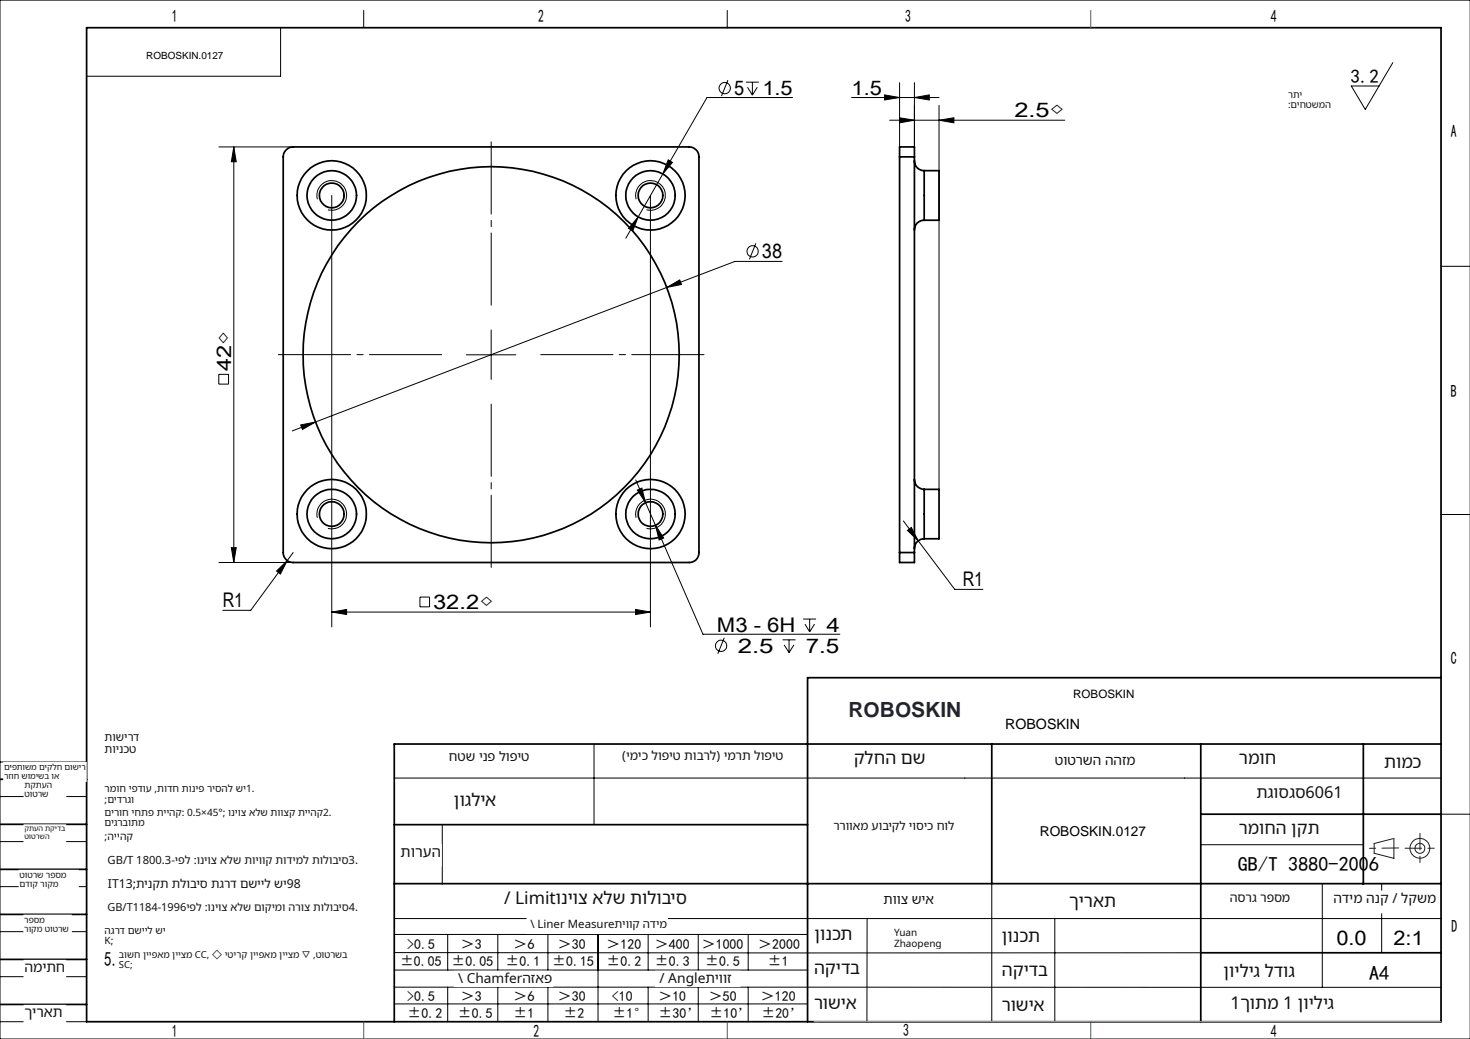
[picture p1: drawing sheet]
<svg xmlns="http://www.w3.org/2000/svg" width="297mm" height="210mm" viewBox="0 0 297 210" stroke-linecap="round" stroke-linejoin="round" font-family="sans-serif">
<g fill="none" stroke="#000" stroke-width=".2">
<path d="M0 0h297v210h-297zM56.7 5.6v9.8h-39.2M73.5 2.1v3.5M146.9 2.1v3.5M147.1 16.2l-1.3 3.2M150.7 16.6h2.6M151 17.6l1 1.6M152 16.6v2.6M153 17.6l-1 1.6M160.1 19.7h-17.3l-8.9 15.5M172 19.7h17.7M178.7 19.2l3.1 .5-3.1 .5z"/>
<path d="M181.8 16.7v13M184.7 19.7l3-.5v1zM184.7 16.7v13M281.4 12.7l-5.6 9.4-2.8-4.7h5.6M44.2 29.7h15M47.2 29.7l.5 3h-1zM47.2 29.7v84M67 39.5v87.2M131.4 39.5v87.2M133.9 35.2l-5 8.6M135 32.3l.9 .5-2 2.4zM179.7 24.3h35.4"/>
<path d="M181.8 23.8l2.9 .5-2.9 .5zM189.7 24.3l3-.5v1zM189.7 21.3v77.6M64.1 40.3a2.99 2.99 0 0 1 2.7-3.8 2.99 2.99 0 0 1 3.2 3.3 2.99 2.99 0 0 1-3.7 2.6M128.5 40.3a3 3 0 0 1 2.7-3.8 3 3 0 0 1 3.2 3.3 3 3 0 0 1-3.8 2.6M128.9 43.8l-1.1 2.9-.8-.5zM128.9 43.8l-2.5 4.3M134.7 58.1l2.6-1.5 .4 .9zM152.7 49.2l-1.3 3.2M158 52.8h-9.5l-89.4 34.3M291.1 53.8h5.9M44.2 75.7h2v1.9h-2z"/>
<path d="M94.2 71.7h10M99.2 66.7v10M60.7 85.9l3-.6-2.6 1.5zM128.4 97l2 4.6M128.8 99.1l.9-.4 .7 2.9zM44.2 113.7h15M46.7 110.7h1l-.5 3zM55.9 115.4l2.1-2.1-1.3 2.7zM58 113.3l-7.3 10.1h-5.7M59.2 111.7l-1.2 1.6M64.1 104.7a3 3 0 0 1 2.7-3.8 3 3 0 0 1 3.2 3.3 3 3 0 0 1-3.7 2.6M128.5 104.7a3 3 0 0 1 2.7-3.8 3 3 0 0 1 3.2 3.3 3 3 0 0 1-3.8 2.6"/>
<path d="M130.4 101.6l2 4.6M132.4 106.2l1.7 2.6-.9 .3zM132.4 106.2l9.6 22h27.7M182.5 105.3l3 4M183.3 107.2l.8-.6 1.4 2.7zM185.5 109.3l7.4 9.8h5.7M291.1 104h5.9M67 123.7l3-.5v1zM67 123.7h64.4M84.8 120.7h2v2h-2zM128.4 123.2l3 .5-3 .5zM146.3 128.9l-1.3 3.2"/>
<path d="M158.1 129.3h2.6M158.4 130.3l1 1.6M159.4 129.3v2.6M160.4 130.3l-1 1.6M162.3 125.1h2.6M162.6 126.1l1 1.6M163.6 125.1v2.6M164.6 126.1l-1 1.6M0 154h17.5M79.7 157.3h211.4M120 150.4v16.3M0 179.2h17.5"/>
<path d="M0 161h17.5M0 170.1h17.5M89.4 166.9v11.8M200.4 178.6v27.9M242.6 170.7h32.8M267.2 178.6v21M279.2 178.6v14M291.1 164.6h6M0 188.3h17.5M0 197.4h17.5M79.7 185.7h211.4M79.7 199.5l211.4 .1"/>
<path d="M79.7 192.5l162.9 .1M79.7 188.9h83.5M79.7 196.1h83.5M90.5 188.9v7.2M90.5 199.5v7M100.6 188.9v7.2M100.6 199.5v7M110.7 188.9v7.2M110.7 199.5v7M120.8 188.9v17.6M131 188.9v7.2M131 199.5v7"/>
<path d="M141.1 188.9v7.2M141.1 199.5v7M151.2 188.9v7.2M151.2 199.5v7M175.2 185.7v20.9M213.1 185.7v20.8M0 206.5h17.5M79.7 202.9h83.5M163.2 206.5h127.9"/>
<circle cx="146.4" cy="17.8" r="1.15"/>
<circle cx="152.1" cy="50.8" r="1.14"/>
<circle cx="145.7" cy="130.5" r="1.13"/>
</g>
<g fill="none" stroke="#191924" stroke-width=".2">
<path d="M277.6 170.5l4-1v4l-4-1z"/>
<circle cx="286.9" cy="171.5" r="1.01"/>
<circle cx="286.9" cy="171.5" r="2"/>
</g>
<g fill="none" stroke="#000" stroke-width=".35">
<path d="M17.5 5.6h273.6v200.9h-273.6zM57.8 30.3a1.78 1.78 0 0 1 1.4-.6h80a1.99 1.99 0 0 1 2 2v80a1.93 1.93 0 0 1-2 2h-80a1.99 1.99 0 0 1-2-2v-80a1.78 1.78 0 0 1 .6-1.4zM181.8 31.7v-2h2.9v2M181.8 31.7h2.9M181.8 31.7v80M184.7 32.5a1.93 1.93 0 0 0 2 2M184.7 31.7v80M186.7 34.5h3v10h-3M186.7 34.5v10M186.7 44.5a1.93 1.93 0 0 0-2 2M184.7 96.9a1.99 1.99 0 0 0 2 2M186.7 98.9h3v10h-3"/>
<path d="M186.7 98.9v10M181.8 111.7v2h2.9v-2M181.8 111.7h2.9M186.7 108.9a1.99 1.99 0 0 0-2 2M291.1 137h-127.9v69.5M0 157.5h17.5M200.4 150.4v28.2M242.6 150.4v56.1M275.4 150.4v28.3M291.1 150.4h-211.4v56.1M0 175.7h17.5M0 166.6h17.5"/>
<path d="M79.7 166.7h83.5M79.7 178.6h211.4M242.6 164.6h48.5M0 184.8h17.5M0 193.9h17.5M242.6 192.6h48.5M0 203h17.5"/>
<circle cx="67" cy="39.5" r="2.5"/>
<circle cx="67" cy="39.5" r="5"/>
<circle cx="67" cy="39.5" r="7"/>
<circle cx="131.4" cy="39.5" r="5"/>
<circle cx="131.4" cy="39.5" r="2.49"/>
<circle cx="131.4" cy="39.5" r="7"/>
<circle cx="99.2" cy="71.7" r="38"/>
<circle cx="67" cy="103.9" r="7"/>
<circle cx="67" cy="103.9" r="2.5"/>
<circle cx="67" cy="103.9" r="5"/>
<circle cx="131.4" cy="103.9" r="5"/>
<circle cx="131.4" cy="103.9" r="2.49"/>
<circle cx="131.4" cy="103.9" r="7"/>
</g>
<path d="M282.6 171.4l-5.9 .1M283.9 171.4h6M286.9 168.4v6" fill="none" stroke="#191924" stroke-width=".2" stroke-dasharray="6.3 1.3 1.3 1.3" stroke-dashoffset="3"/>
<path d="M164.5 206.5h126.6" fill="none" stroke="#c0c0c0" stroke-width=".2"/>
<path d="M220.4 2.1v3.5M73.5 206.5v3.5M146.9 206.5v3.5M220.4 206.5v3.5" fill="none" stroke="#00f" stroke-width=".2"/>
<path d="M281.6 169.5h.1" fill="none" stroke="#0ff" stroke-width=".2"/>
<path d="M89.2 71.7h-33M99.2 61.7v-33M109.2 71.7h33M99.2 81.7v33" fill="none" stroke="#000" stroke-width=".2" stroke-dasharray="30.5 1.3 1.3 1.3" stroke-dashoffset="15.9"/>
<g fill="#000">
<path d="M47.2 29.7l.5 3h-1zM46.7 110.7h1l-.5 3z"/>
<path d="M128.8 99.1l1.6 2.5-.7-2.9zM132.4 106.2l.8 2.9 .9-.3zM128.9 43.8l-1.9 2.4 .8 .5zM135 32.3l-1.1 2.9 2-2.4zM67 123.7l3-.5v1zM128.4 123.2l3 .5-3 .5zM55.9 115.4l.8 .6 1.3-2.7zM60.7 85.9l.4 .9 2.6-1.5zM134.7 58.1l3-.6-.4-.9zM178.7 19.2l3.1 .5-3.1 .5zM184.7 19.7l3-.5v1zM181.8 23.8l2.9 .5-2.9 .5zM189.7 24.3l3-.5v1zM183.3 107.2l2.2 2.1-1.4-2.7z"/>
</g>
<g fill="#fff" stroke="#fff" stroke-width=".35">
<path d="M29.6 8.4h15.5v4.4h-15.5z"/>
<path d="M210.1 165.7h22.4v4.2h-22.4z"/>
<path d="M21.1 147.9h13.2v4.8h-13.2z"/>
<path d="M21.1 158.5h33.1v4.2h-33.1z"/>
<path d="M21.1 163.2h53.3v4.3h-53.3z"/>
<path d="M21.1 168h5.8v4.3h-5.8z"/>
<path d="M21.1 172.8h51.8v4.2h-51.8z"/>
<path d="M21.1 177.5h40.3v4.3h-40.3z"/>
<path d="M21.1 182.3h51.8v4.2h-51.8z"/>
<path d="M21.1 187.1h13v4.2h-13z"/>
<path d="M24 192h49.3v4h-49.3z"/>
<path d="M260.2 18.2h11.7v4.1h-11.7z"/>
<path d="M3.9 176h11.9v3.7h-11.9z"/>
<path d="M4.9 194.2h8.3v3.7h-8.3z"/>
<path d="M4.9 203.3h8.3v3.6h-8.3z"/>
<path d="M4.9 185h9.4v3.7h-9.4z"/>
<path d="M.8 154.2h16.6v3.6h-16.6z"/>
<path d="M4.9 166.8h8.3v3.7h-8.3z"/>
<path d="M5 157.8h8.2v3.6h-8.2z"/>
<path d="M202.4 187.5h10.2v4.3h-10.2z"/>
<path d="M216 180.5h10.2v4.2h-10.2z"/>
<path d="M247.2 194.5h16.3v4.2h-16.3z"/>
<path d="M100.9 179.7h39.5v5.2h-39.5z"/>
<path d="M132.5 196.4h16.9v2.9h-16.9z"/>
<path d="M91.8 196.4h19.8v2.9h-19.8z"/>
<path d="M106.6 185.7h28.2v2.9h-28.2z"/>
<path d="M180.6 187.5h12.3v4.3h-12.3z"/>
<path d="M164.5 201.1h10.1v4.2h-10.1z"/>
<path d="M248.5 180.2h12.2v4.2h-12.2z"/>
<path d="M202.4 194.4h10.2v4.2h-10.2z"/>
<path d="M247.7 201.1h36.6v4.2h-36.6z"/>
<path d="M202.4 201.5h10.2v4.3h-10.2z"/>
<path d="M164.5 193.9h10.1v4.3h-10.1z"/>
<path d="M178.5 180.5h10.2v4.2h-10.2z"/>
<path d="M164.5 187h10.2v4.3h-10.2z"/>
<path d="M269.4 180.2h20.8v4.2h-20.8z"/>
<path d="M172.5 151.6h16.3v4.2h-16.3z"/>
<path d="M216.8 138.8h50.8v4.5h-50.8z"/>
<path d="M213.1 152.3h16.3v4.3h-16.3z"/>
<path d="M250.3 151.6h16.3v4.2h-16.3z"/>
<path d="M91.7 160h16.3v4.2h-16.3z"/>
<path d="M80.9 170.8h8.2v4.2h-8.2z"/>
<path d="M125.7 151.6h32.6v4.2h-32.6z"/>
<path d="M90.7 151.6h16.3v4.2h-16.3z"/>
<path d="M279.6 152.3h8.2v4.3h-8.2z"/>
<path d="M253.8 158.6h18.4v4.2h-18.4z"/>
<path d="M168.4 165.7h24.4v4.2h-24.4z"/>
<path d="M250.3 165.7h16.3v4.2h-16.3z"/>
<path d="M203.1 143.8h78.3v4.4h-78.3z"/>
<path d="M216.8 138.2h51.5v3.6h-51.5z"/>
</g>
<text font-size="4.2" fill="#1f2633" x="171.4" y="145">ROBOSKIN</text>
<g font-size="4.1">
<text x="148.3" y="19.3">5</text>
<text x="154" y="19.3">1.5</text>
<text x="172.1" y="19.1">1.5</text>
<text x="205" y="23.7">2.5◇</text>
<text x="154" y="52.2">38</text>
<text x="46.7" y="74.9" transform="rotate(-90 46.7 74.9)">42◇</text>
<text x="194.5" y="118.5">R1</text>
<text x="45" y="122.8">R1</text>
<text x="87.5" y="123.1">32.2◇</text>
<text x="144.9" y="127.8">M3 - 6H</text>
<text x="149" y="132">2.5</text>
<text x="162.8" y="132">7.5</text>
<text x="167" y="127.8">4</text>
<text x="250.1" y="176">GB/T 3880-2006</text>
<text x="270" y="191">0.0</text>
<text x="281.5" y="191">2:1</text>
<text x="21.1" y="195.3">5.</text>
<text x="276.6" y="198">A4</text>
</g>
<text font-size="3.9" x="272.8" y="16.8">3.2</text>
<g font-size="3.5">
<text x="34.8" y="4.4">1</text>
<text x="108.7" y="4.4">2</text>
<text x="182.9" y="4.4">3</text>
<text x="256.7" y="4.4">4</text>
<text x="293.2" y="27.8">A</text>
<text x="293.2" y="80.3">B</text>
<text x="293.2" y="134.2">C</text>
<text x="293.3" y="188.4">D</text>
<text x="34.7" y="209.6">1</text>
<text x="107.8" y="209.6">2</text>
<text x="182.5" y="209.3">3</text>
<text x="256.8" y="209.7">4</text>
</g>
<g font-size="3.5" fill="#111">
<text x="172.5" y="154.5">קלחה םש</text>
<text x="250.3" y="154.5">רמוח</text>
<text x="279.6" y="155.2">תומכ</text>
<text x="91.7" y="162.9">ןוגליא</text>
<text x="250.3" y="168.6">רמוחה ןקת</text>
<text x="101.8" y="182.6">/ Limitוניוצ אלש תולוביס</text>
<text x="216" y="183.4">ךיראת</text>
<text x="164.5" y="189.9">ןונכת</text>
<text x="202.4" y="190.4">ןונכת</text>
<text x="164.5" y="196.8">הקידב</text>
<text x="202.4" y="197.3">הקידב</text>
<text x="247.2" y="197.4">ןויליג לדוג</text>
<text x="164.5" y="204">רושיא</text>
<text x="202.4" y="204.4">רושיא</text>
<text x="248.6" y="204">1ךותמ 1 ןויליג</text>
</g>
<text font-size="3.3" fill="#111" x="253.8" y="161.3">תגוסגס6061</text>
<text font-size="3" fill="#111" x="80.9" y="173.2">תורעה</text>
<text font-size="2.9" x="203.1" y="147.3">ROBOSKIN</text>
<text font-size="2.9" fill="#111" x="4.9" y="205.7">ךיראת</text>
<g font-size="2.8" fill="#111">
<text x="213.1" y="154.6">טוטרשה ההזמ</text>
<text x="269.4" y="182.5">הדימ הנק / לקשמ</text>
<text x="4.9" y="196.5">המיתח</text>
<text x="92.6" y="198.7">\ Chamferהזאפ</text>
<text x="133.2" y="198.7">/ Angleתיווז</text>
</g>
<g font-size="2.8">
<text x="210.1" y="169">ROBOSKIN.0127</text>
<text x="82.2" y="191.7">&gt;0.5</text>
<text x="93.1" y="191.7">＞3</text>
<text x="103.7" y="191.7">＞6</text>
<text x="112.7" y="191.7">＞30</text>
<text x="122.6" y="191.7">＞120</text>
<text x="132.3" y="191.7">＞400</text>
<text x="141.8" y="191.7">＞1000</text>
<text x="153.2" y="191.7">＞2000</text>
<text x="80.8" y="195.3">±0.05</text>
<text x="91.2" y="195.3">±0.05</text>
<text x="102.2" y="195.3">±0.1</text>
<text x="111.6" y="195.3">±0.15</text>
<text x="122.6" y="195.3">±0.2</text>
<text x="132.3" y="195.3">±0.3</text>
<text x="142.5" y="195.3">±0.5</text>
<text x="155.1" y="195.3">±1</text>
<text x="82.2" y="202.3">&gt;0.5</text>
<text x="93.1" y="202.3">＞3</text>
<text x="103.7" y="202.3">＞6</text>
<text x="112.7" y="202.3">＞30</text>
<text x="123.6" y="202.3">&lt;10</text>
<text x="133" y="202.3">＞10</text>
<text x="143.2" y="202.3">＞50</text>
<text x="153.7" y="202.3">＞120</text>
<text x="82.3" y="205.8">±0.2</text>
<text x="92.5" y="205.8">±0.5</text>
<text x="103.7" y="205.8">±1</text>
<text x="113.9" y="205.8">±2</text>
<text x="123.8" y="205.7">±1°</text>
<text x="133" y="205.7">±30’</text>
<text x="143.3" y="205.7">±10’</text>
<text x="153.8" y="205.8">±20’</text>
</g>
<text font-size="2.7" fill="#111" x="178.5" y="182.7">תווצ שיא</text>
<text font-size="2.6" fill="#111" x="90.7" y="153.8">חטש ינפ לופיט</text>
<g font-size="2.5" fill="#111">
<text x="125.7" y="153.7">)ימיכ לופיט תוברל( ימרת לופיט</text>
<text x="21.8" y="179.6">IT13;תינקת תלוביס תגרד םשייל שי98</text>
<text x="248.5" y="182.3">הסרג רפסמ</text>
</g>
<text font-size="2.4" fill="#111" x="168.4" y="167.7">ררוואמ עוביקל יוסיכ חול</text>
<text font-size="2.3" x="216.8" y="141.1">ROBOSKIN</text>
<g font-size="2.3" fill="#111">
<text x="21.1" y="149.8">תושירד</text>
<text x="21.1" y="152.2">תוינכט</text>
<text x="21.7" y="174.6">GB/T 1800.3-יפל :וניוצ אלש תויווק תודימל תולוביס3.</text>
<text x="107.2" y="187.6">\ Liner Measureתיווק הדימ</text>
</g>
<text font-size="2.2" fill="#111" x="21.7" y="184.1">GB/T1184-1996יפל :וניוצ אלש םוקימו הרוצ תולוביס4.</text>
<g font-size="2.1" fill="#111">
<text x="21.1" y="169.8">;</text>
<text x="21.7" y="169.8">הייהק</text>
</g>
<text font-size="2" x="29.6" y="11.9">ROBOSKIN.0127</text>
<g font-size="2" fill="#111">
<text x="21.1" y="160.2">רמוח יפדוע ,תודח תוניפ ריסהל שי1.</text>
<text x="21.1" y="167">םיגרבותמ</text>
<text x="21.1" y="164.9">םירוח יחתפ תייהק: 0.5×45°; וניוצ אלש תווצק תייהק2.</text>
<text x="21.1" y="162.3">;</text>
<text x="21.7" y="162.3">םידרגו</text>
<text x="21.1" y="188.7">הגרד םשייל שי</text>
<text x="21.1" y="190.8">K;</text>
<text x="180.6" y="189.2">Yuan</text>
<text x="180.6" y="191.3">Zhaopeng</text>
</g>
<g font-size="1.9" fill="#111">
<text x="260.2" y="19.8">רתי</text>
<text x="260.2" y="21.8">:</text>
<text x="260.8" y="21.8">םיחטשמה</text>
<text x="24" y="195.6">SC;</text>
<text x="24" y="193.6">בושח ןייפאמ ןייצמ CC, ◇ יטירק ןייפאמ ןייצמ ▽ ,טוטרשב</text>
</g>
<g font-size="1.8" fill="#111">
<text x="5" y="161">טוטרש</text>
<text x="5" y="159.2">תקתעה</text>
<text x="3.9" y="177.4">טוטרש רפסמ</text>
<text x="3.9" y="179.3">םדוק רוקמ</text>
<text x="4.9" y="188.3">רוקמ טוטרש</text>
<text x="4.9" y="186.5">רפסמ</text>
</g>
<g font-size="1.7" fill="#111">
<text x=".8" y="155.6">םיפתושמ םיקלח םושיר</text>
<text x=".8" y="157.4">רזוח שומישב וא</text>
</g>
<g font-size="1.5" fill="#111">
<text x="4.9" y="169.6">טוטרשה</text>
<text x="4.9" y="168">קתעה תקידב</text>
</g>
</svg>
